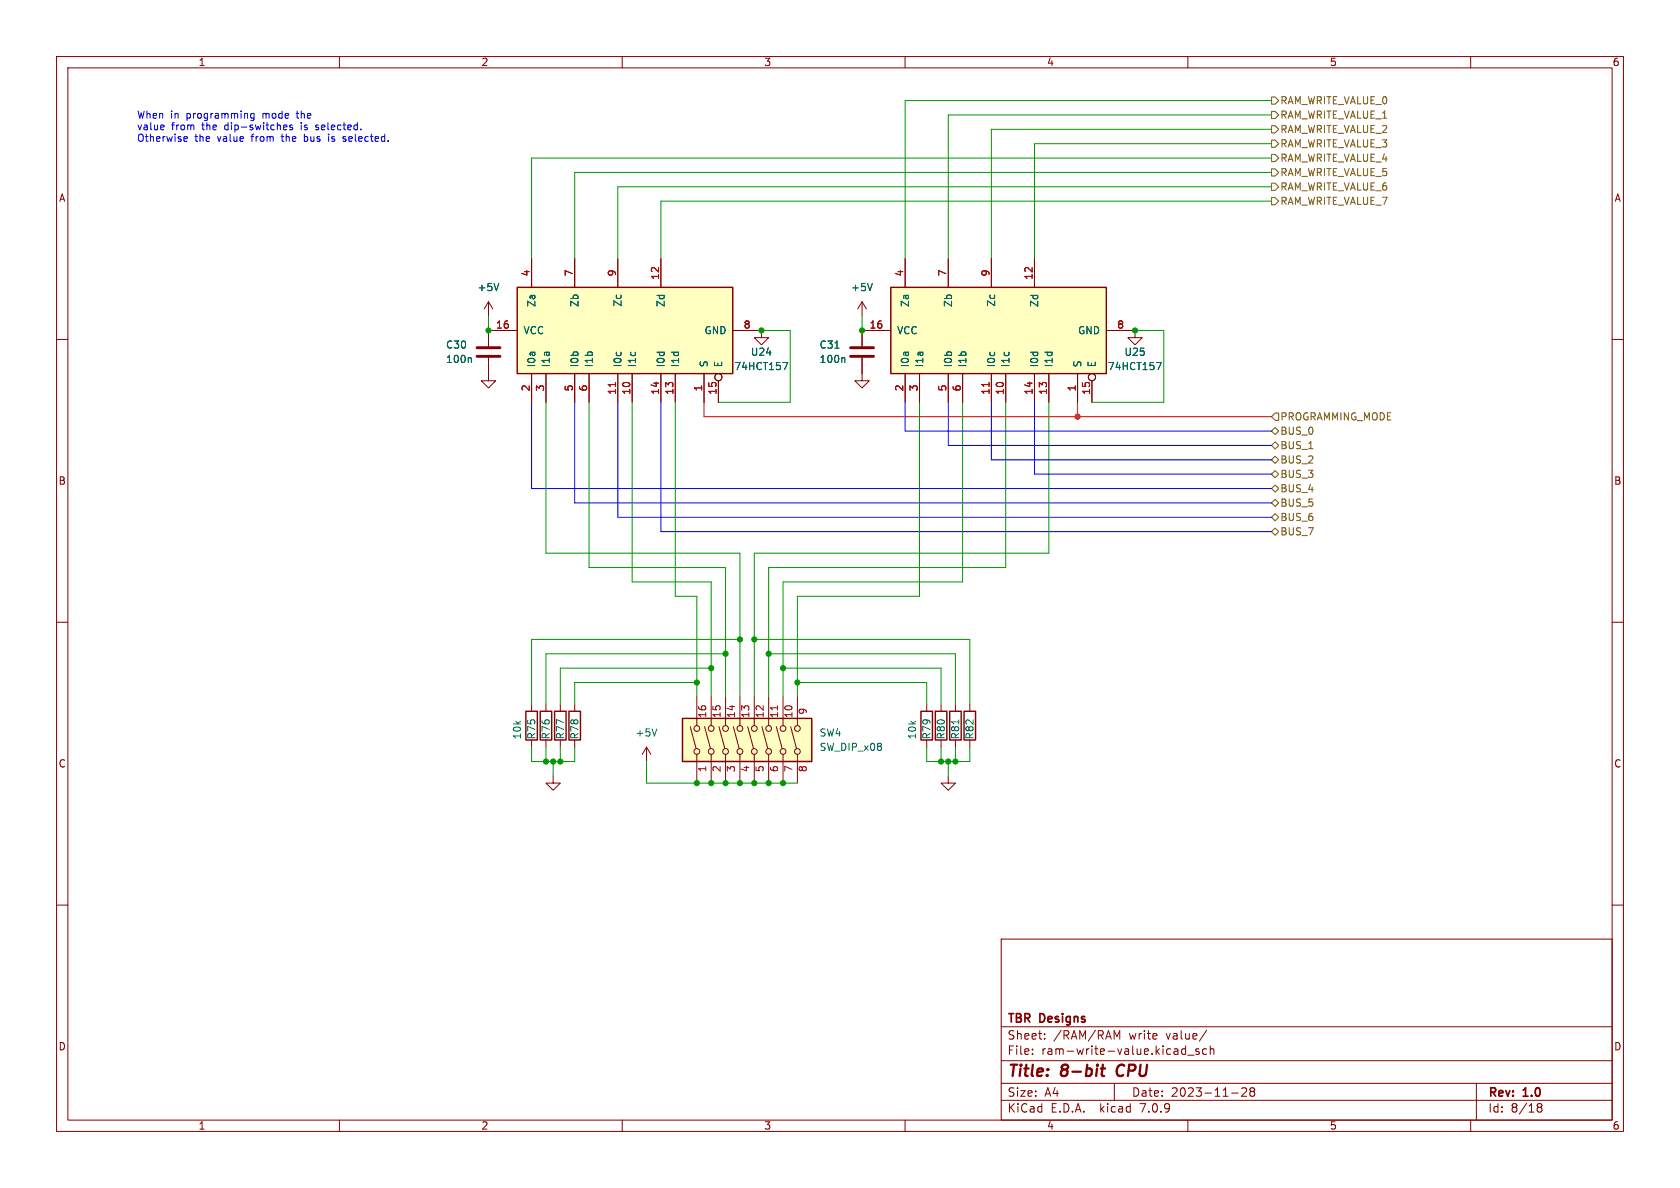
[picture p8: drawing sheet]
<svg xmlns="http://www.w3.org/2000/svg" width="297mm" height="210mm" viewBox="0 0 297 210" stroke-linecap="round" stroke-linejoin="round" font-family="sans-serif">
<g fill="none" stroke="#840000" stroke-width=".18">
<path d="M10 10h277v190h-277zM12 12h273v186h-273zM60 10v2M110 10v2M160 10v2M210 10v2M260 10v2M10 60h2M86.4 53.3l-.8 1.3M86.4 53.3v2.6M86.4 53.3l.7 1.3M91.4 58.4h-5v2.8"/>
<path d="M94 45.7v5.1M101.6 45.7v5.1M109.2 45.7v5.1M116.8 45.7v5.1M129.5 58.4h5.1v1.3h1.3l-1.3 1.3-1.3-1.3h1.3M152.4 53.3v2.6M152.4 53.3l-.8 1.3M152.4 53.3l.8 1.3M157.5 58.4h-5.1v2.8M160 45.7v5.1M167.6 45.7v5.1M175.3 45.7v5.1"/>
<path d="M182.9 45.7v5.1M195.6 58.4h5.1v1.3h1.2l-1.2 1.3-1.3-1.3h1.3M285 60h2M86.4 63.2v4.1h1.2l-1.2 1.3-1.3-1.3h1.3M94 66v5.1M96.5 66v5.1M101.6 66v5.1M104.1 66v5.1M109.2 66v5.1M111.8 66v5.1M116.8 66v5.1M119.4 66v5.1"/>
<path d="M124.5 66v5.1M127 67.3v3.8M152.4 63.2v4.1h1.3l-1.3 1.3-1.3-1.3h1.3M160 66v5.1M162.6 66v5.1M167.6 66v5.1M170.2 66v5.1M175.3 66v5.1M177.8 66v5.1M182.9 66v5.1M185.4 66v5.1M190.5 66v5.1"/>
<path d="M193 67.3v3.8M10 110h2M285 110h2M94 124.5v1.2M94 130.8v1.3M96.5 124.5v1.2M96.5 130.8v1.3M97.8 137.2v1.2h1.3l-1.3 1.3-1.3-1.3h1.3M99.1 124.5v1.2M99.1 130.8v1.3M101.6 124.5v1.2M101.6 130.8v1.3"/>
<path d="M114.3 132.1l-.8 1.3M114.3 132.1v2.5M114.3 132.1l.8 1.3M122 128.4l1.1 3.9M123.2 123.2v5.1M123.2 133.4v5M124.6 128.4l1 3.9M125.7 123.2v5.1M125.7 133.4v5M127.1 128.4l1 3.9M128.3 123.2v5.1M128.3 133.4v5"/>
<path d="M129.6 128.4l1.1 3.9M130.8 123.2v5.1M130.8 133.4v5M132.2 128.4l1 3.9M133.3 123.2v5.1M133.3 133.4v5M134.7 128.4l1 3.9M135.9 123.2v5.1M135.9 133.4v5M137.2 128.4l1.1 3.9M138.4 123.2v5.1M138.4 133.4v5"/>
<path d="M139.8 128.4l1 3.9M141 123.2v5.1M141 133.4v5M163.8 124.5v1.2M163.8 130.8v1.3M166.4 124.5v1.2M166.4 130.8v1.3M167.6 137.2v1.2h1.3l-1.3 1.3-1.2-1.3h1.2M168.9 124.5v1.2M168.9 130.8v1.3M171.4 124.5v1.2M171.4 130.8v1.3"/>
<path d="M10 160h2M285 160h2M177 166h108v32h-108zM60 198v2M110 198v2M160 198v2M177 194.5h108M177 191.5h108M177 187.5h108M177 181.5h108M182.5 186.3v.1M182.5 185.5v.1"/>
<path d="M184.7 183.6v.1M184.7 182.8v.1M197 182.2l.5 1.1 .5-1.1v1.5M197 191.5v3M208.9 186.1l.3 .3 .4-.1M209.6 184.9v1.5M209.6 185.5l-.4-.1-.3 .3M210 186.5h1.1M210 198v2M212 185.5l-.4-.1-.2 .2 .1 .2 .5 .2v.3h-.6M213.3 185.5l-.4-.1-.3 .3v.4l.1 .2h.6M213.3 182.1l-1.3 2"/>
<path d="M214 185.5l.2-.1 .3 .1 .1 .9M214 184.9v1.5M217.7 193.2h1.2M219.5 192.4l.6-.1 .2 .1 .1 .3-.9 1.1h.9M221.2 192.9l-.2-.2 .2-.4 .5 .1 .1 .2-.3 .3M221.2 192.9l-.2 .3v.3l.2 .3 .5-.1 .1-.2-.1-.4-.2-.2M221.2 192.9h.3M260 198v2M261 191.5v6.5M271.7 195.5l.3 .2M271.7 195.4l.3-.3 .5 .1 .1 .3-.3 .2M272 195.7h.3"/>
<path d="M272 195.7l-.3 .3M272.3 195.7l.3 .3-.1 .5-.5 .1-.3-.3"/>
<circle cx="127" cy="66.7" r=".63"/>
<circle cx="193" cy="66.7" r=".63"/>
<circle cx="123.2" cy="128.8" r=".51"/>
<circle cx="123.2" cy="132.8" r=".51"/>
<circle cx="125.7" cy="132.8" r=".51"/>
<circle cx="125.7" cy="128.8" r=".51"/>
<circle cx="128.3" cy="132.8" r=".51"/>
<circle cx="128.3" cy="128.8" r=".51"/>
<circle cx="130.8" cy="132.8" r=".51"/>
<circle cx="130.8" cy="128.8" r=".51"/>
<circle cx="133.4" cy="132.8" r=".51"/>
<circle cx="133.4" cy="128.8" r=".51"/>
<circle cx="135.9" cy="132.8" r=".51"/>
<circle cx="135.9" cy="128.8" r=".51"/>
<circle cx="138.4" cy="128.8" r=".51"/>
<circle cx="138.4" cy="132.8" r=".51"/>
<circle cx="141" cy="132.8" r=".51"/>
<circle cx="141" cy="128.8" r=".51"/>
</g>
<path d="M194.6 188.9h.8M195 188.2l-.2 1.7v.2l.4 .1M197.7 188.5a1.27 1.27 0 0 0 0 1.6" fill="none" stroke="#840000" stroke-width=".4"/>
<path d="M91.4 50.8h38.1v15.2h-38.1zM157.5 50.8h38.1v15.2h-38.1zM93 125.7h2v5.1h-2zM95.5 125.7h2v5.1h-2zM98 125.7h2.1v5.1h-2.1zM100.6 125.7h2v5.1h-2zM120.6 127h22.9v7.6h-22.9zM162.8 125.7h2v5.1h-2zM165.4 125.7h2v5.1h-2zM167.9 125.7h2v5.1h-2zM170.4 125.7h2.1v5.1h-2.1z" fill="none" stroke="#840000" stroke-width=".25"/>
<path d="M88.2 50.1l-.4 1.3M154.2 50.1l-.4 1.3M83.1 63.2l.2 .2v.7M138.4 64.1h.8l-.5 1.2M147.6 61.5h.7M149.2 63.2l.2 .2v.7M204.4 64.1h.9l-.6 1.2M116.1 128.8l-.4 1.3M169.5 127.3v.7" fill="none" stroke="#006464" stroke-width=".18"/>
<g fill="#ffffc2" stroke="#ffffc2" stroke-width=".18">
<path d="M157.5 50.8h38.1v15.2h-38.1z"/>
<path d="M120.6 127h22.9v7.6h-22.9z"/>
<path d="M91.4 50.8h38.1v15.2h-38.1z"/>
</g>
<path d="M108.8 67.6v.7M174.8 67.6v.7M137.5 124.8v.7" fill="none" stroke="#a90000" stroke-width=".18"/>
<path d="M84.3 63h4.1M84.3 61.5h4.1M150.4 63h4M150.4 61.5h4" fill="none" stroke="#840000" stroke-width=".51"/>
<g fill="none" stroke="#725600" stroke-width=".18">
<path d="M224.8 17.1h.6l.7 .7-.7 .6h-.6zM224.8 19.7h.6l.7 .6-.7 .7h-.6zM224.8 27.3h.6l.7 .6-.7 .7h-.6zM224.8 24.8h.6l.7 .6-.7 .6h-.6zM224.8 22.2h.6l.7 .7-.7 .6h-.6zM224.8 29.8h.6l.7 .7-.7 .6h-.6zM224.8 32.4h.6l.7 .6-.7 .7h-.6zM224.8 34.9h.6l.7 .7-.7 .6h-.6zM224.8 76.2l.6-.6 .7 .6-.7 .6zM224.8 78.7l.6-.6 .7 .6-.7 .7zM225.4 73h.7v1.3h-.7l-.6-.6zM224.8 81.3l.6-.7 .7 .7-.7 .6z"/>
<path d="M224.8 83.8l.6-.6 .7 .6-.7 .7zM224.8 94l.6-.7 .7 .7-.7 .6zM224.8 88.9l.6-.6 .7 .6-.7 .6zM224.8 91.4l.6-.6 .7 .6-.7 .7zM224.8 86.4l.6-.7 .7 .7-.7 .6z"/>
</g>
<g fill="none" stroke="#0000c2" stroke-width=".18">
<path d="M28.8 22.1l.2 .3-.6 .1M28.9 22.9h-.1M32.6 24.2l.3-.1 .2 .3-.6 .2M32.6 24.9h.5M44.9 20.1v1l-.1 .2M44.9 20.1h-.4l-.2 .2 .1 .5h.5M50.2 22.9h.5M50.2 22.2l.3-.1 .2 .3-.6 .1M51.7 22.2l-.3-.1-.2 .2 .1 .2 .4 .1v.3h-.5M53.8 23.7v1.3M53.8 24.9l.1 .1M53.9 24.1l-.1 .1"/>
<path d="M55.8 22.9h.1M56 22.1l-.2 .2 .2 .2M58.1 23.7v.1M58.1 24.1v.9M60.7 24.2h.4M60.7 24.5l.5 .2M61.2 24.8l-.2 .2-.4-.1"/>
</g>
<g fill="none" stroke="#009600" stroke-width=".18">
<path d="M224.8 17.8h-64.8v27.9M224.8 20.3h-57.2v25.4M224.8 27.9h-130.8v17.8M224.8 35.6h-108v10.1M224.8 33h-115.6v12.7M224.8 30.5h-123.2v15.2M224.8 25.4h-41.9v20.3M224.8 22.9h-49.5v22.8M86.4 55.9v2.5M134.6 58.4h5.1v12.7h-12.7M152.4 55.9v2.5M200.7 58.4h5v12.7h-12.7"/>
<path d="M96.5 71.1v26.7h34.3v25.4M104.1 71.1v29.2h24.2v22.9M111.8 71.1v31.8h13.9v20.3M119.4 71.1v34.3h3.8v17.8M162.6 71.1v34.3h-21.6v17.8M170.2 71.1v31.8h-31.8v20.3M177.8 71.1v29.2h-41.9v22.9M185.4 71.1v26.7h-52.1v25.4M125.7 118.1h-26.6v6.4M128.3 115.6h-31.8v8.9M130.8 113h-36.8v11.5M133.3 113h38.1v11.5"/>
<path d="M135.9 115.6h33v8.9M138.4 118.1h28v6.4M94 132.1v2.5h7.6v-2.5M96.5 132.1v2.5M97.8 134.6v2.6M99.1 132.1v2.5M114.3 134.6v3.8h26.7M123.2 120.7h-21.6v3.8M141 120.7h22.8v3.8M163.8 132.1v2.5h7.6v-2.5M166.4 132.1v2.5M167.6 134.6v2.6"/>
<path d="M168.9 132.1v2.5"/>
</g>
<path d="M94 71.1v15.3h130.8M101.6 71.1v17.8h123.2M109.2 71.1v20.3h115.6M116.8 71.1v22.9h108M160 71.1v5.1h64.8M167.6 71.1v7.6h57.2M175.3 71.1v10.2h49.5M182.9 71.1v12.7h41.9" fill="none" stroke="#00f" stroke-width=".18"/>
<path d="M124.5 71.1v2.6h100.3M190.5 71.1v2.6" fill="none" stroke="#f00" stroke-width=".18"/>
<g fill="#009600" stroke="#009600" stroke-width=".18">
<circle cx="125.7" cy="138.4" r=".46"/>
<circle cx="123.2" cy="138.4" r=".46"/>
<circle cx="130.8" cy="113" r=".46"/>
<circle cx="130.8" cy="138.4" r=".46"/>
<circle cx="128.3" cy="138.4" r=".46"/>
<circle cx="133.3" cy="138.4" r=".46"/>
<circle cx="99.1" cy="134.6" r=".46"/>
<circle cx="97.8" cy="134.6" r=".46"/>
<circle cx="128.3" cy="115.6" r=".46"/>
<circle cx="96.5" cy="134.6" r=".46"/>
<circle cx="133.3" cy="113" r=".46"/>
<circle cx="135.9" cy="115.6" r=".46"/>
<circle cx="141" cy="120.7" r=".46"/>
<circle cx="138.4" cy="118.1" r=".46"/>
<circle cx="138.4" cy="138.4" r=".46"/>
<circle cx="135.9" cy="138.4" r=".46"/>
<circle cx="167.6" cy="134.6" r=".46"/>
<circle cx="168.9" cy="134.6" r=".46"/>
<circle cx="166.4" cy="134.6" r=".46"/>
<circle cx="134.6" cy="58.4" r=".46"/>
<circle cx="152.4" cy="58.4" r=".46"/>
<circle cx="125.7" cy="118.1" r=".46"/>
<circle cx="123.2" cy="120.7" r=".46"/>
<circle cx="86.4" cy="58.4" r=".46"/>
<circle cx="200.7" cy="58.4" r=".46"/>
</g>
<circle cx="190.5" cy="73.7" r=".46" fill="#f00" stroke="#f00" stroke-width=".18"/>
<g font-size="2.8" fill="#840000">
<text x="178" y="190.9">Title:</text>
<text x="187.7" y="190.9">8-bit</text>
<text x="198.3" y="190.9">CPU</text>
</g>
<g font-size="2.1" fill="#840000">
<text x="178" y="184">Sheet:</text>
<text x="178" y="181.2">TBR</text>
<text x="183.9" y="181.2">Designs</text>
<text x="186.2" y="184">/RAM/RAM</text>
<text x="199.7" y="184">write</text>
<text x="206.3" y="184">value/</text>
<text x="178" y="186.7">File:</text>
<text x="184.1" y="186.7">ram-write-value.kicad_sch</text>
<text x="178" y="196.9">KiCad</text>
<text x="178" y="194.1">Size:</text>
<text x="184.7" y="194.1">A4</text>
<text x="185.7" y="196.9">E.D.A.</text>
<text x="194.6" y="196.9">kicad</text>
<text x="200" y="194.1">Date:</text>
<text x="201.8" y="196.9">7.0.9</text>
<text x="207" y="194.1">2023-11-28</text>
<text x="263" y="194.3">Rev:</text>
<text x="263" y="196.9">Id:</text>
<text x="267.1" y="196.9">8/18</text>
<text x="269.4" y="194.3">1.0</text>
</g>
<g font-size="1.8" fill="#840000">
<text x="35" y="11.9">1</text>
<text x="85" y="11.9">2</text>
<text x="135" y="11.9">3</text>
<text x="185" y="11.9">4</text>
<text x="235" y="11.9">5</text>
<text x="285" y="11.9">6</text>
<text x="10.3" y="35.9">A</text>
<text x="285.3" y="35.9">A</text>
<text x="10.3" y="85.9">B</text>
<text x="285.3" y="85.9">B</text>
<text x="10.3" y="135.9">C</text>
<text x="285.3" y="135.9">C</text>
<text x="10.3" y="185.9">D</text>
<text x="285.3" y="185.9">D</text>
<text x="35" y="199.9">1</text>
<text x="85" y="199.9">2</text>
<text x="135" y="199.9">3</text>
<text x="185" y="199.9">4</text>
<text x="235" y="199.9">5</text>
<text x="285" y="199.9">6</text>
</g>
<g font-size="1.8" fill="#0000c2">
<text x="24.1" y="21.1">When</text>
<text x="24.1" y="23.1">value</text>
<text x="30.1" y="21.1">in</text>
<text x="30.3" y="23.1">from</text>
<text x="33.1" y="21.1">programming</text>
<text x="35.8" y="23.1">the</text>
<text x="40" y="23.1">dip-switches</text>
<text x="46.7" y="21.1">mode</text>
<text x="52.9" y="21.1">the</text>
<text x="53.7" y="23.1">is</text>
<text x="56.5" y="23.1">selected.</text>
<text x="24.1" y="25.2">Otherwise</text>
<text x="34.4" y="25.2">the</text>
<text x="38.6" y="25.2">value</text>
<text x="44.8" y="25.2">from</text>
<text x="50.3" y="25.2">the</text>
<text x="54.4" y="25.2">bus</text>
<text x="58.9" y="25.2">is</text>
<text x="61.7" y="25.2">selected.</text>
</g>
<g font-size="1.8" fill="#725600">
<text x="226.3" y="18.6">RAM_WRITE_VALUE_0</text>
<text x="226.3" y="21.2">RAM_WRITE_VALUE_1</text>
<text x="226.3" y="23.7">RAM_WRITE_VALUE_2</text>
<text x="226.3" y="28.8">RAM_WRITE_VALUE_4</text>
<text x="226.3" y="26.3">RAM_WRITE_VALUE_3</text>
<text x="226.3" y="31.3">RAM_WRITE_VALUE_5</text>
<text x="226.3" y="33.9">RAM_WRITE_VALUE_6</text>
<text x="226.3" y="36.4">RAM_WRITE_VALUE_7</text>
<text x="226.3" y="74.5">PROGRAMMING_MODE</text>
<text x="226.3" y="77.1">BUS_0</text>
<text x="226.3" y="82.1">BUS_2</text>
<text x="226.3" y="79.6">BUS_1</text>
<text x="226.3" y="84.7">BUS_3</text>
<text x="226.3" y="89.8">BUS_5</text>
<text x="226.3" y="87.2">BUS_4</text>
<text x="226.3" y="94.8">BUS_7</text>
<text x="226.3" y="92.3">BUS_6</text>
</g>
<g font-size="1.8" fill="#006464">
<text x="84.3" y="51.7">+5V</text>
<text x="150.4" y="51.7">+5V</text>
<text x="92.5" y="59.3">VCC</text>
<text x="94.8" y="54.4" transform="rotate(-90 94.8 54.4)">Za</text>
<text x="102.5" y="54.4" transform="rotate(-90 102.5 54.4)">Zb</text>
<text x="110.1" y="54.3" transform="rotate(-90 110.1 54.3)">Zc</text>
<text x="117.7" y="54.4" transform="rotate(-90 117.7 54.4)">Zd</text>
<text x="124.5" y="59.3">GND</text>
<text x="158.5" y="59.3">VCC</text>
<text x="160.9" y="54.4" transform="rotate(-90 160.9 54.4)">Za</text>
<text x="168.5" y="54.4" transform="rotate(-90 168.5 54.4)">Zb</text>
<text x="176.1" y="54.3" transform="rotate(-90 176.1 54.3)">Zc</text>
<text x="183.7" y="54.4" transform="rotate(-90 183.7 54.4)">Zd</text>
<text x="190.5" y="59.3">GND</text>
<text x="78.7" y="64.4">100n</text>
<text x="78.7" y="61.8">C30</text>
<text x="94.8" y="65" transform="rotate(-90 94.8 65)">I0a</text>
<text x="97.4" y="65" transform="rotate(-90 97.4 65)">I1a</text>
<text x="102.5" y="65" transform="rotate(-90 102.5 65)">I0b</text>
<text x="105" y="65" transform="rotate(-90 105 65)">I1b</text>
<text x="110.1" y="65" transform="rotate(-90 110.1 65)">I0c</text>
<text x="112.6" y="65" transform="rotate(-90 112.6 65)">I1c</text>
<text x="117.7" y="65" transform="rotate(-90 117.7 65)">I0d</text>
<text x="120.2" y="65" transform="rotate(-90 120.2 65)">I1d</text>
<text x="125.3" y="65" transform="rotate(-90 125.3 65)">S</text>
<text x="127.9" y="65" transform="rotate(-90 127.9 65)">E</text>
<text x="129.7" y="65.6">74HCT157</text>
<text x="132.6" y="63.1">U24</text>
<text x="144.8" y="64.4">100n</text>
<text x="144.8" y="61.8">C31</text>
<text x="160.9" y="65" transform="rotate(-90 160.9 65)">I0a</text>
<text x="163.4" y="65" transform="rotate(-90 163.4 65)">I1a</text>
<text x="168.5" y="65" transform="rotate(-90 168.5 65)">I0b</text>
<text x="171" y="65" transform="rotate(-90 171 65)">I1b</text>
<text x="176.1" y="65" transform="rotate(-90 176.1 65)">I0c</text>
<text x="178.7" y="65" transform="rotate(-90 178.7 65)">I1c</text>
<text x="183.7" y="65" transform="rotate(-90 183.7 65)">I0d</text>
<text x="186.3" y="65" transform="rotate(-90 186.3 65)">I1d</text>
<text x="191.4" y="65" transform="rotate(-90 191.4 65)">S</text>
<text x="193.9" y="65" transform="rotate(-90 193.9 65)">E</text>
<text x="195.8" y="65.6">74HCT157</text>
<text x="198.7" y="63.1">U25</text>
<text x="92.3" y="130.8" transform="rotate(-90 92.3 130.8)">10k</text>
<text x="94.8" y="130.8" transform="rotate(-90 94.8 130.8)">R75</text>
<text x="97.4" y="130.8" transform="rotate(-90 97.4 130.8)">R76</text>
<text x="99.9" y="130.8" transform="rotate(-90 99.9 130.8)">R77</text>
<text x="102.5" y="130.8" transform="rotate(-90 102.5 130.8)">R78</text>
<text x="112.3" y="130.4">+5V</text>
<text x="144.8" y="130.4">SW4</text>
<text x="162.2" y="130.8" transform="rotate(-90 162.2 130.8)">10k</text>
<text x="164.7" y="130.8" transform="rotate(-90 164.7 130.8)">R79</text>
<text x="167.2" y="130.8" transform="rotate(-90 167.2 130.8)">R80</text>
<text x="169.8" y="130.8" transform="rotate(-90 169.8 130.8)">R81</text>
<text x="172.3" y="130.8" transform="rotate(-90 172.3 130.8)">R82</text>
<text x="144.8" y="132.9">SW_DIP_x08</text>
</g>
<g font-size="1.8" fill="#a90000">
<text x="93.7" y="49" transform="rotate(-90 93.7 49)">4</text>
<text x="101.3" y="49" transform="rotate(-90 101.3 49)">7</text>
<text x="109" y="49" transform="rotate(-90 109 49)">9</text>
<text x="116.6" y="49.6" transform="rotate(-90 116.6 49.6)">12</text>
<text x="159.8" y="49" transform="rotate(-90 159.8 49)">4</text>
<text x="167.4" y="49" transform="rotate(-90 167.4 49)">7</text>
<text x="175" y="49" transform="rotate(-90 175 49)">9</text>
<text x="182.6" y="49.6" transform="rotate(-90 182.6 49.6)">12</text>
<text x="87.6" y="58.2">16</text>
<text x="131.4" y="58.2">8</text>
<text x="153.6" y="58.2">16</text>
<text x="197.4" y="58.2">8</text>
<text x="93.7" y="69.3" transform="rotate(-90 93.7 69.3)">2</text>
<text x="96.3" y="69.3" transform="rotate(-90 96.3 69.3)">3</text>
<text x="101.3" y="69.3" transform="rotate(-90 101.3 69.3)">5</text>
<text x="103.9" y="69.3" transform="rotate(-90 103.9 69.3)">6</text>
<text x="109" y="69.9" transform="rotate(-90 109 69.9)">11</text>
<text x="111.5" y="69.9" transform="rotate(-90 111.5 69.9)">10</text>
<text x="116.6" y="69.9" transform="rotate(-90 116.6 69.9)">14</text>
<text x="119.1" y="69.9" transform="rotate(-90 119.1 69.9)">13</text>
<text x="124.2" y="69.3" transform="rotate(-90 124.2 69.3)">1</text>
<text x="126.7" y="69.9" transform="rotate(-90 126.7 69.9)">15</text>
<text x="159.8" y="69.3" transform="rotate(-90 159.8 69.3)">2</text>
<text x="162.3" y="69.3" transform="rotate(-90 162.3 69.3)">3</text>
<text x="167.4" y="69.3" transform="rotate(-90 167.4 69.3)">5</text>
<text x="169.9" y="69.3" transform="rotate(-90 169.9 69.3)">6</text>
<text x="175" y="69.9" transform="rotate(-90 175 69.9)">11</text>
<text x="177.5" y="69.9" transform="rotate(-90 177.5 69.9)">10</text>
<text x="182.6" y="69.9" transform="rotate(-90 182.6 69.9)">14</text>
<text x="185.2" y="69.9" transform="rotate(-90 185.2 69.9)">13</text>
<text x="190.2" y="69.3" transform="rotate(-90 190.2 69.3)">1</text>
<text x="192.8" y="69.9" transform="rotate(-90 192.8 69.9)">15</text>
<text x="125.2" y="127" transform="rotate(-90 125.2 127)">16</text>
<text x="127.7" y="127" transform="rotate(-90 127.7 127)">15</text>
<text x="130.3" y="127" transform="rotate(-90 130.3 127)">14</text>
<text x="132.8" y="127" transform="rotate(-90 132.8 127)">13</text>
<text x="135.3" y="127" transform="rotate(-90 135.3 127)">12</text>
<text x="137.9" y="127" transform="rotate(-90 137.9 127)">11</text>
<text x="140.4" y="127" transform="rotate(-90 140.4 127)">10</text>
<text x="143" y="126.4" transform="rotate(-90 143 126.4)">9</text>
<text x="125.2" y="136.6" transform="rotate(-90 125.2 136.6)">1</text>
<text x="127.7" y="136.6" transform="rotate(-90 127.7 136.6)">2</text>
<text x="130.3" y="136.6" transform="rotate(-90 130.3 136.6)">3</text>
<text x="132.8" y="136.6" transform="rotate(-90 132.8 136.6)">4</text>
<text x="135.3" y="136.6" transform="rotate(-90 135.3 136.6)">5</text>
<text x="137.9" y="136.6" transform="rotate(-90 137.9 136.6)">6</text>
<text x="140.4" y="136.6" transform="rotate(-90 140.4 136.6)">7</text>
<text x="143" y="136.6" transform="rotate(-90 143 136.6)">8</text>
</g>
</svg>
